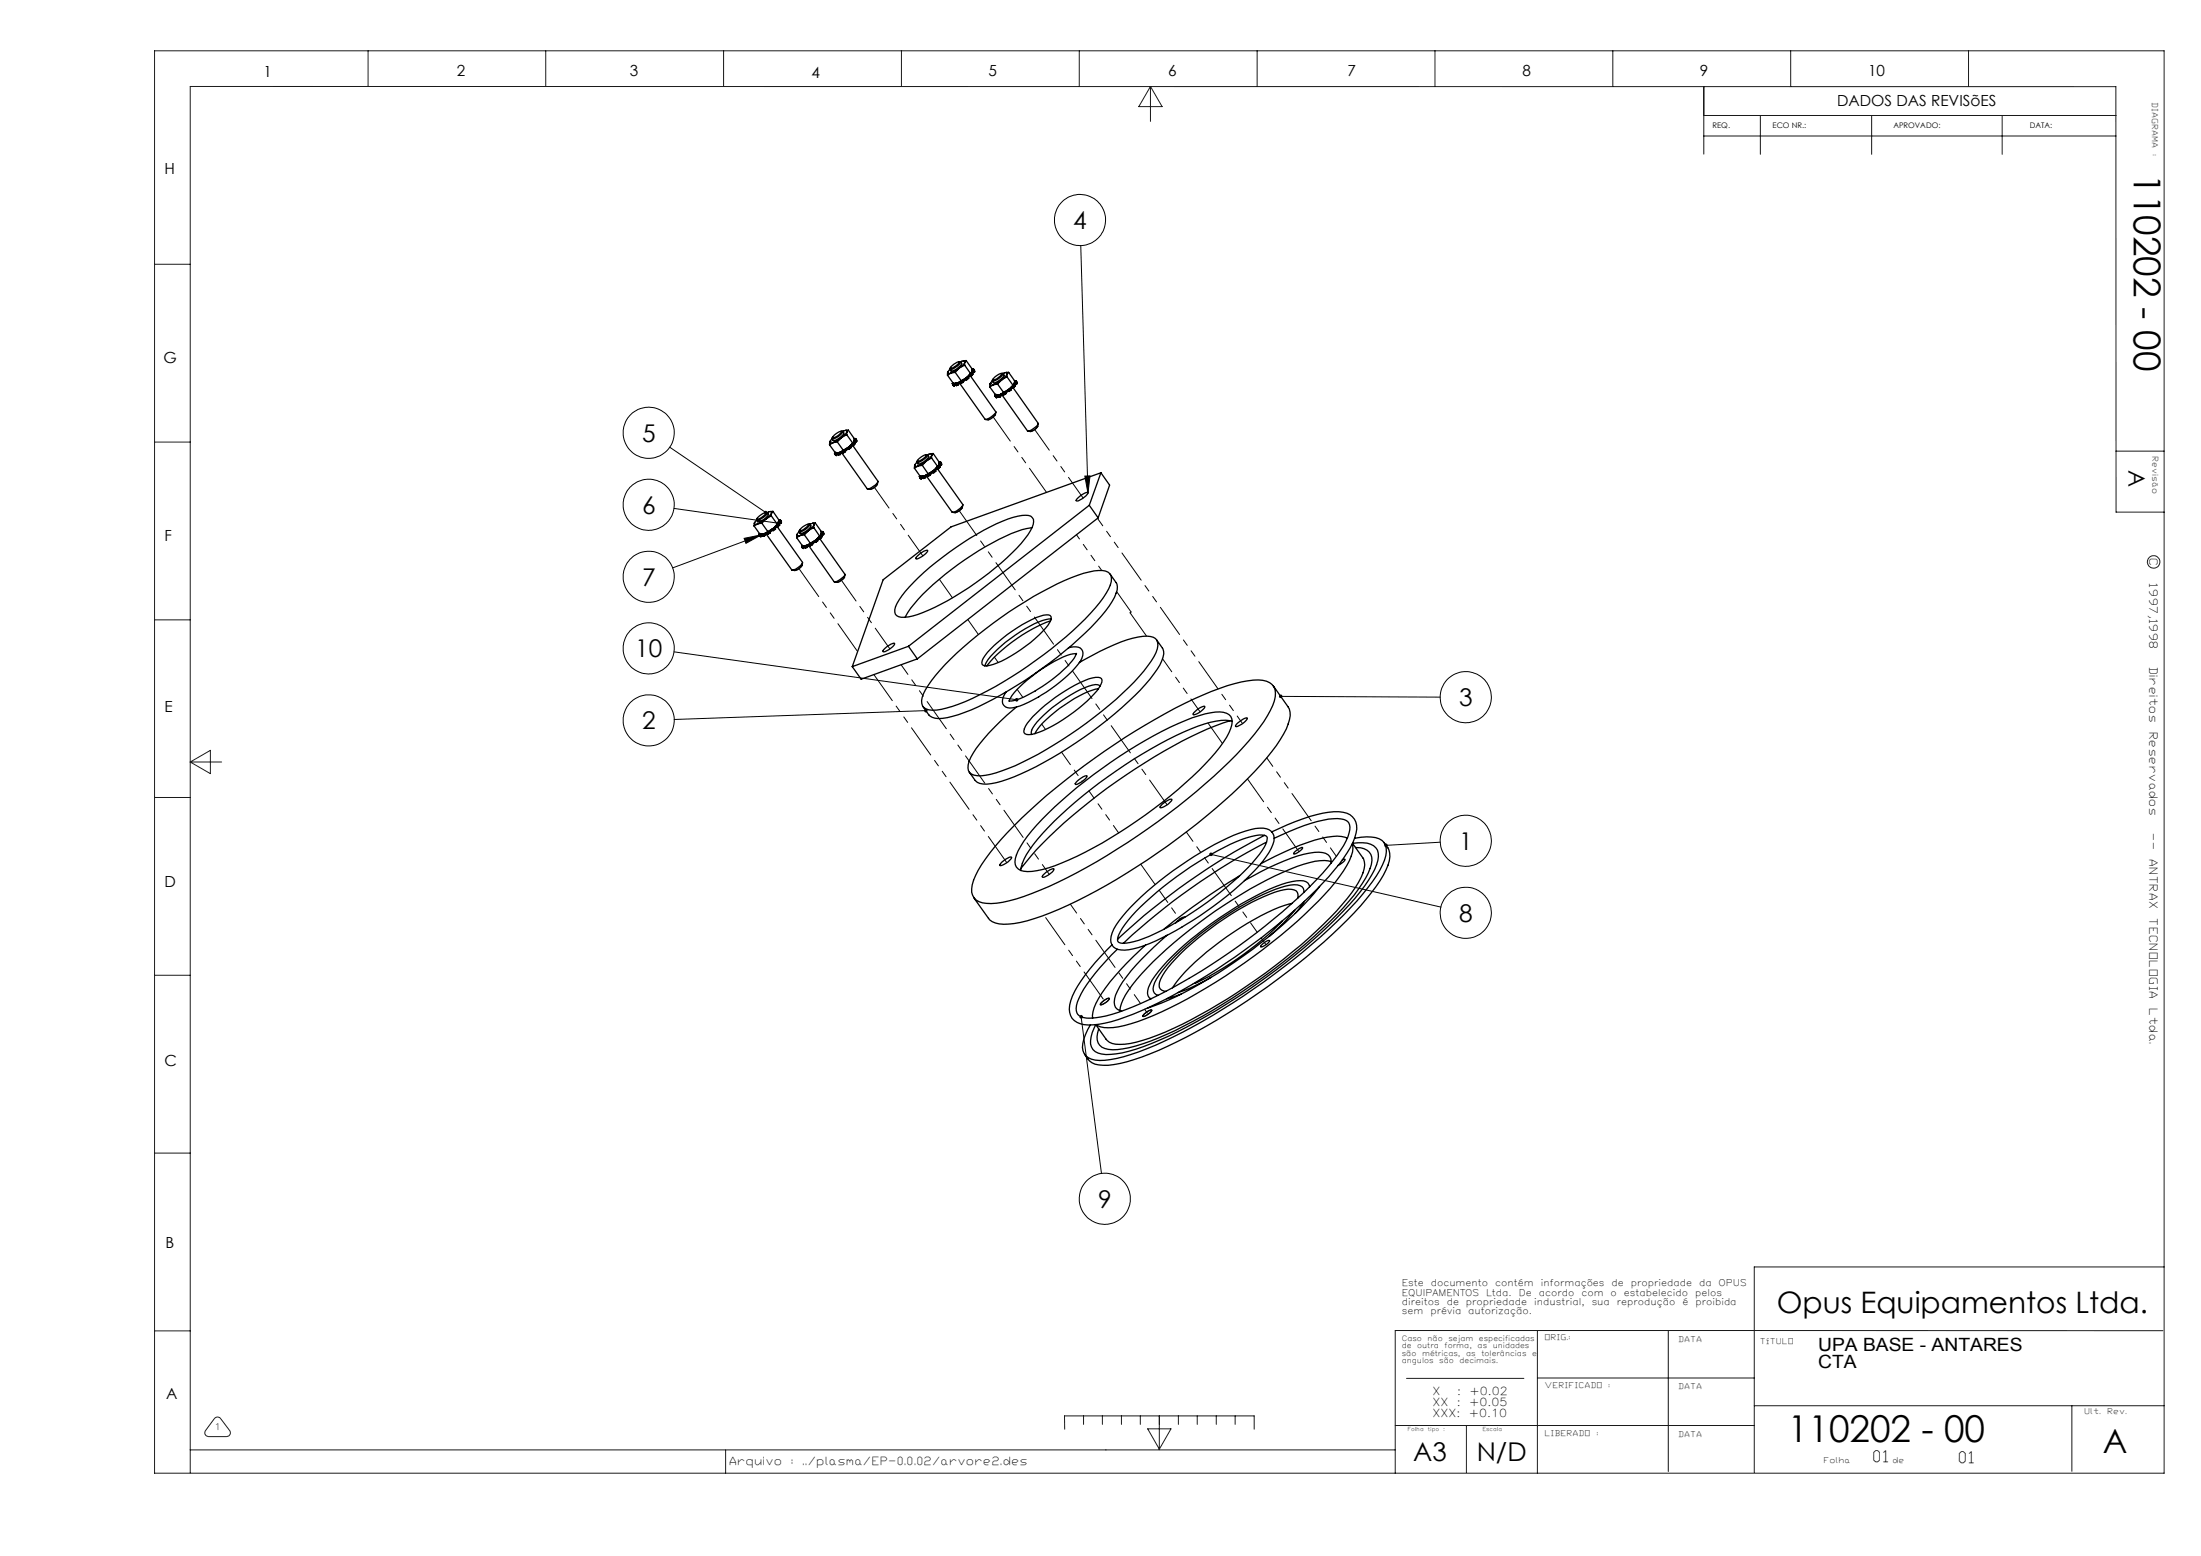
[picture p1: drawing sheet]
<svg xmlns="http://www.w3.org/2000/svg" width="420mm" height="297mm" viewBox="0 0 420 297" stroke-linecap="round" stroke-linejoin="round" font-family="sans-serif">
<g fill="none" stroke="#000" stroke-width=".19">
<path d="M206.2 46.9l1.4 47.3M127.8 85.4l18.3 12.4M128.6 97l19.9 2.9M207 90.9l1-.1-.4 3.4zM142 102.8l3.3-.7-3 1.6zM145.3 102.1l-17 6.3M128.6 124.4l65.4 9.2M176.7 135.6l-48 1.7M244.4 132.9l30.4 .2M231.1 163.1l43.9 10M274.8 160.8l-10.3 .6M206.3 194.1l3.9 29.9"/>
<circle cx="206.1" cy="42" r="4.9"/>
<circle cx="123.8" cy="82.6" r="4.9"/>
<circle cx="123.8" cy="96.3" r="4.9"/>
<circle cx="123.8" cy="110.1" r="4.9"/>
<circle cx="123.8" cy="123.7" r="4.9"/>
<circle cx="123.8" cy="137.5" r="4.9"/>
<circle cx="279.7" cy="133.1" r="4.9"/>
<circle cx="279.7" cy="174.2" r="4.9"/>
<circle cx="279.7" cy="160.5" r="4.9"/>
<circle cx="210.8" cy="228.8" r="4.9"/>
</g>
<g fill="none" stroke="#191924" stroke-width=".19">
<path d="M29.5 9.7h383.5v271.5h-383.5zM70.2 9.7v6.8M104.1 9.7v6.8M138.1 9.7v6.8M172 9.7v6.8M206 9.7v6.8M219.5 16.5v6.7M219.5 16.5l2.3 3.9h-4.5zM239.9 9.7v6.8M273.8 9.7v6.8M307.8 9.7v6.8M325.1 16.5v12.9"/>
<path d="M341.7 9.7v6.8M375.6 9.7v6.8M325.1 22h78.7M325.1 26h78.7M335.9 22v7.5M357.2 22v7.5M382.1 22v7.5M29.5 50.4h6.8M29.5 84.4h6.8M403.8 86.1h9.2M413 97.8h-9.2v-81.3h-367.5v264.6M29.5 118.3h6.8"/>
<path d="M29.5 152.2h6.8M36.3 145.4h6M36.3 145.4l3.8-2.2v4.5zM29.5 186.2h6.8M29.5 220.1h6.8M29.5 254h6.8M293.4 254v27.2M318.3 254v26.9M412.7 254h-146.5v27.2M413 241.8h-78.2v39.3M36.3 276.8h229.9M40.9 270.8a.74 .74 0 0 1 1.2 0l1.7 2.2a.72 .72 0 0 1 .1 .8 .72 .72 0 0 1-.6 .4h-3.5a.73 .73 0 0 1-.6-1.2z"/>
<path d="M138.5 276.8v4.4M203.2 272.8l-.1-2.5h36.2v2.5M206.8 270.3v1.6M210.4 270.3v1.6M214 270.3v1.6M217.6 270.3v1.6M219 272.7h4.4l-2.2 3.9zM221.2 270.3v6.4M224.9 270.3v1.6M228.5 270.3v1.6M232.1 270.3v1.6M235.7 270.3v1.6"/>
<path d="M266.2 272.1h68.6M268.4 263.1h22.4M279.8 272.1v9M293.4 263h41.4M334.8 268.3h78.2M395.4 268.3v12.5"/>
<circle cx="411" cy="107.2" r="1.19"/>
</g>
<path d="M207 90.9l1-.1-.4 3.4zM244.2 132.7l-.1 .2h.3h-.3a.33 .33 0 0 0 .4 .3 .33 .33 0 0 0 .2-.4 .33 .33 0 0 0-.5-.1zM264.3 161.1l-.2 .3h.4h-.4a.34 .34 0 0 0 .4 .3 .34 .34 0 0 0 .3-.5 .34 .34 0 0 0-.5-.1zM230.8 162.8v.2l.3 .1-.3-.1a.35 .35 0 0 0 .3 .4 .35 .35 0 0 0 .3-.5 .35 .35 0 0 0-.6-.1zM206.1 193.8a.34 .34 0 0 0 .1 .6 .34 .34 0 0 0 .5-.3 .34 .34 0 0 0-.4-.4v.4v-.4zM176.5 135.4a.34 .34 0 0 0 0 .6 .34 .34 0 0 0 .5-.4h-.3h.3a.35 .35 0 0 0-.2-.3 .35 .35 0 0 0-.3 .1zM193.8 133.3a.34 .34 0 0 0 0 .5 .34 .34 0 0 0 .5-.2h-.3h.3a.36 .36 0 0 0-.5-.3zM142 102.8l3.3-.7-3 1.6zM148.3 99.6a.33 .33 0 0 0 .1 .6 .33 .33 0 0 0 .4-.3h-.3h.3a.33 .33 0 0 0-.1-.3 .33 .33 0 0 0-.4 0zM145.9 97.6a.34 .34 0 0 0 0 .5 .34 .34 0 0 0 .5-.1l-.3-.2 .3 .2a.34 .34 0 0 0-.1-.4 .34 .34 0 0 0-.4 0z" fill="#000"/>
<g fill="none" stroke="#000" stroke-width=".25">
<path d="M180.8 71.6l1.1 1.6 .8-.1M180.8 71l.1 .3 .5-.1M180.8 71v.6M180.9 71h-.1M181.4 71.2l-.6 .4M181.5 70l1.1-.9h.4l-.1 .3-.8 .7-.7 .2zM181.7 73.2l.2 .2M181.8 73.4l.2 .1M181.8 73.1l-.1 .1M181.8 73.4l.3 .3M181.8 73.1h.1M181.9 73.2h-.2"/>
<path d="M182 73.5l.1 .2M182.1 73.2l-.3 .2M182.3 71.1l-.9 .1M182.3 71.1l1.1 1.6M182.4 73.4l.1 .2 .3-.1M182.4 73.4l-.3 .3M182.4 73.2h.1M182.6 73.1l-.2 .3M182.7 73.3l-.3 .1M182.7 73.3l.1 .2M182.7 73.1l-.3 .1-.4 .3M182.9 69.1l.3-.1a2.18 2.18 0 0 1-1.9 1.5l.1-.4"/>
<path d="M182.9 73l-.2 .3M183 73l.1 .2M183.1 70.2l-1.7 1M183.1 70.2l-.8 .9M183.1 73.2l-.3 .3M183.3 73.1l-.2 .1M183.3 72.8v.2M183.4 72.7l-.7 .4M183.7 72.7l-.4 .3M183.7 72.7l.1 .3M183.7 72.6v.1M183.8 72.6l.1 .1"/>
<path d="M183.8 73l-.4 .2-.1-.2M183.9 72.7l-.1 .3M184.1 69.7l-1 .5M184.1 69.7l1.1 1.6M184.1 69.1v-.1a.5 .5 0 0 0-.8 .1l.2 .3a2.87 2.87 0 0 1-2 1.4l-.2-.3-.5 .5M184.1 69.1l-.2 .4-.8 .7M184.1 69.1v.6M184.2 72.2l.1 .1M184.2 72.3l.1 .2M184.3 72.5l-.4 .2M184.3 72.5h.2M184.3 72.3l.2 .2"/>
<path d="M184.4 68.8l-.3 .3M184.4 68.8l1.1 1.6-.1 .6M184.4 68.8l-.6 .1M184.4 72.1l-1.7 1M184.4 72.1l-1 .6M184.5 72h.2M184.7 72l-.4 .3M184.7 72l.2 .2-.4 .3M184.9 71.7l.1 .2M185 71.9l-.2 .2M185.2 71.3l-.8 .8M185.2 71.8l4.8 6.8a2.63 2.63 0 0 1-2 1.4l-4.9-6.8"/>
<path d="M185.3 71.5l-.3 .1M185.3 71.5l.1 .2M185.3 71.2l.1 .1M185.4 71.1h.1M185.4 71l-.2 .3M185.4 71l-1 1.1M185.4 71.7l-.4 .2M185.5 71.2l-.2 .3M185.5 71.2l.2 .2-.3 .3M185.5 71.2l-.3 .2M185.8 70.5l-.1-.1-.2 .2M185.8 70.5l-.3 .2"/>
<path d="M185.8 70.8l-.4 .3M185.8 70.8l.1 .2M185.8 70.5l.1 .2M185.9 70.7l-.1 .1M185.9 70.7l.1 .2-.1 .1M185.9 70.7l-.5 .2M185.9 71l-.3 .3M188.9 73.9l1.1 1.5 .9-.1M188.9 73.3l.2 .3 .4-.2M188.9 73.3v.6M189 73.2h.1M189 73.2l-.1 .1"/>
<path d="M189.5 73.4l-.6 .5M189.8 72l.9-.6 .4-.1a2.4 2.4 0 0 1-1.6 1.2zM189.8 75.5l.1 .1M189.9 75.7h.1M189.9 75.3l-.1 .2M189.9 75.3h.1M189.9 75.7l.3 .2M190 75.4l-.2 .1M190 78.7a1.8 1.8 0 0 1-1.9 1.4M190 75.7l.2 .2M190.2 75.4l-.3 .3M190.4 73.3l-.9 .1"/>
<path d="M190.4 73.3l1.1 1.6M190.4 75.6l.2 .2 .3-.1M190.4 75.4l-.4 .3M190.5 75.7l-.3 .2M190.5 75.4h-.1M190.5 75.4l.1 .1M190.7 75.5l-.3 .1M190.7 75.3l-.3 .3M190.7 75.5l.2 .2M190.9 75.3l-.4 .1M191 71.3h.4a2.78 2.78 0 0 1-2 1.4l.1-.3M191 75.2l-.3 .3"/>
<path d="M191.1 75.2l.1 .2M191.2 72.5l-1.7 .9M191.2 72.5l-.8 .8M191.2 75.4l-.3 .3M191.4 75.3l-.2 .1M191.4 75v.2M191.5 74.9l-.6 .4M191.8 75l-.4 .2M191.8 75l.1 .2M191.8 74.8v.2M191.9 74.8l.1 .2M191.9 75.2l-.4 .2-.1-.2"/>
<path d="M192 75l-.1 .2M192.2 71.9l-1 .6M192.2 71.9l1.1 1.6M192.2 71.4v-.1a.53 .53 0 0 0-.8 0l.2 .3a2.78 2.78 0 0 1-2.1 1.5l-.2-.4-.4 .6M192.2 71.4l-1 1.1M192.2 71.4v.5M192.4 74.7l-.4 .3M192.4 74.7h.2M192.4 74.5h-.1l.1 .2M192.4 74.5l.2 .2M192.5 74.3l-1.6 1M192.5 71.1l-.3 .3"/>
<path d="M192.5 71.1l1.1 1.5-.1 .6M192.5 71.1h-.6M192.5 74.3l-1 .6M192.7 74.2h.1M192.8 74.2l-.4 .3M192.8 74.2l.2 .2-.4 .3M193 73.9l.1 .2M193.1 74.1l-.2 .2M193.3 73.5l-.8 .8M193.3 74l4.8 6.8a2.75 2.75 0 0 1-2 1.5l-4.9-6.9M193.4 73.7l-.4 .2M193.4 73.7l.1 .2"/>
<path d="M193.4 73.4l.1 .1M193.5 73.3h.1M193.5 73.9l-.4 .2M193.5 73.2l-.2 .3M193.5 73.2l-1 1.1M193.6 73.5l-.2 .2M193.6 73.5l.2 .2-.3 .2M193.6 73.5l-.3 .1M193.9 72.7l-.3 .1M193.9 72.7l-.3 .3M193.9 73.1l-.4 .2M193.9 73.1l.1 .2"/>
<path d="M193.9 72.7l.1 .2M194 72.9l-.1 .2M194 72.9l.1 .2-.1 .2M194 72.9l-.5 .3M194 73.3l-.4 .2M144 99.8v.3l.6-.1M144 99.8l-.1 .6M144 99.7v.1M144.4 99.3l-.4 .5M144.6 98.8l.9-.7 .7-.2a2.31 2.31 0 0 1-1.7 1.2zM145.4 99.9l-.8 .1M145.4 99.9l1.1 1.6"/>
<path d="M146 97.9h.4a3.1 3.1 0 0 1-2 1.4l.1-.4M146.2 99l-1.6 1M146.2 99l-.8 .9M147.2 98.5l-1 .5M147.2 98.5l1.1 1.5M147.2 97.9v-.1a.44 .44 0 0 0-.7 0l.1 .3a2.56 2.56 0 0 1-2 1.5l-.2-.3M147.2 97.9l-.3 .5-.7 .6M147.2 97.9v.6M147.5 97.6l-.3 .3M147.5 97.6l1.1 1.7v.5M147.5 97.6h-.5M148.4 99.9l.2 .1"/>
<path d="M148.5 99.8v.1M148.6 99.8l-.3 .2M148.6 99.8l-.5 .6-.6 .5M148.9 99.2l-.3 .1M148.9 99.2l-.3 .3M148.9 99.6l-.4 .3M148.9 99.6l.1 .2M148.9 99.2l.1 .2M149 99.4l-.1 .2M149 99.4l.1 .2-.1 .2M149 99.4l-.5 .3M149 99.8l-.3 .2"/>
<path d="M149 99.4v.1M155.6 99.8l-.3 .4M155.6 99.8l1.1 1.6v.6M155.6 99.8l-.6 .1M158.3 84.9l1.1 1.6 .9-.1M158.4 84.3l.1 .3 .5-.1M158.4 84.3l-.1 .6M158.4 84.2h.1M158.4 84.3h.1M159 84.5l-.7 .4M159.2 83l1-.6h.3a2.16 2.16 0 0 1-1.6 1.2zM159.2 86.5l.1 .2"/>
<path d="M159.3 86.7h.2M159.3 86.3l-.1 .2M159.3 86.3h.1M159.3 86.7l.3 .3M159.4 86.4l-.2 .1M159.5 86.7l.1 .3M159.6 86.4l-.3 .3M159.8 84.3l-.8 .2M159.8 84.3l1.1 1.6M159.8 86.7l.2 .2 .3-.1M159.9 86.7l-.3 .3M159.9 86.4l-.4 .3"/>
<path d="M159.9 86.4l.1 .1M160.2 86.6l-.4 .1M160.2 86.4l-.4 .3M160.2 86.6l.1 .2M160.3 86.4h-.4M160.4 82.3l.4 .1a2.86 2.86 0 0 1-2 1.4l.1-.4M160.4 86.3l-.2 .3M160.5 86.3l.1 .1M160.6 83.5l-1.6 1M160.6 83.5l-.8 .8M160.6 86.4l-.3 .4M160.8 86.3l-.2 .1"/>
<path d="M160.8 86.1v.2M160.9 85.9l-.6 .5M161.2 86l-.4 .3M161.2 86l.1 .2M161.3 85.8l-.1 .2M161.3 85.8l.1 .2M161.3 86.2l-.4 .3-.1-.2M161.4 86l-.1 .2M161.6 83l-1 .5M161.6 83l1.1 1.6M161.6 82.4v-.1a.53 .53 0 0 0-.8 0l.2 .4a2.78 2.78 0 0 1-2 1.4l-.3-.3-.3 .5M161.6 82.4l-1 1.1"/>
<path d="M161.6 82.4v.6M161.8 85.7l-.4 .3M161.8 85.7l.2 .1M161.9 85.6l-.2-.1 .1 .2M161.9 85.6l.1 .2M161.9 85.4l-1.6 1M161.9 82.1l-.3 .3M161.9 82.1l1.1 1.6-.1 .6M161.9 82.1l-.5 .1M161.9 85.4l-1 .5M162.1 85.2l.1 .1M162.2 85.3l-.3 .3"/>
<path d="M162.2 85.3l.2 .2-.4 .3M162.4 84.9l.1 .2M162.5 85.1l-.2 .3M162.7 84.6l-.8 .8M162.7 85.1l4.8 6.8a2.54 2.54 0 0 1-2 1.4l-4.9-6.9M162.8 84.8l-.3 .1M162.8 84.8l.1 .2M162.8 84.4l.1 .2M162.9 84.3h.1M162.9 85l-.4 .1M162.9 84.3l-.2 .3M162.9 84.3l-1 1.1"/>
<path d="M163.1 84.5l-.3 .3M163.1 84.5l.1 .2-.3 .3M163.1 84.5l-.4 .1M163.3 83.7l-.3 .1M163.3 83.7l-.3 .3M163.3 84.1l-.4 .2M163.3 84.1l.1 .2M163.3 83.7l.1 .3M163.4 83.9l-.1 .2M163.4 83.9l.1 .2-.1 .2M163.4 83.9l-.5 .3M163.4 84.3l-.3 .3"/>
<path d="M167.5 91.9a1.67 1.67 0 0 1-1.9 1.4M174.5 89.4l1.1 1.5 .9-.1M174.6 88.8v.2h.6M174.6 88.8l-.1 .6M174.6 88.7v.1M174.9 88.2l-.3 .6M175.2 89l-.7 .4M175.2 87.7l.8-.6 .7-.3a2.31 2.31 0 0 1-1.6 1.2zM175.4 91l.1 .2M175.5 91.2h.1M175.5 90.8l-.1 .2M175.5 90.8h.1"/>
<path d="M175.5 91.2l.3 .2M175.6 90.9l-.2 .1M175.6 91.2l.2 .2M175.9 90.9l-.4 .3M176 88.8l-.8 .2M176 88.8l1.1 1.6M176 91.2l.2 .1 .3-.1M176.1 91.2l-.3 .2M176.1 90.9l-.5 .3M176.1 90.9l.1 .1M176.4 91l-.4 .2M176.4 90.8l-.4 .4"/>
<path d="M176.4 91l.1 .2M176.5 90.8l-.4 .1M176.6 86.8l.4 .1a3.1 3.1 0 0 1-2 1.4l.1-.4M176.6 90.8l-.2 .2M176.7 90.7l.1 .2M176.8 88l-1.6 1M176.8 88l-.8 .8M176.8 90.9l-.3 .3M177 86.8l.2 .3a2.56 2.56 0 0 1-2 1.4l-.3-.2M177 86.8h.1a.44 .44 0 0 1 .7 0v.1M177 90.8l-.2 .1M177 90.6v.1"/>
<path d="M177.1 90.4l-.6 .4M177.4 90.5l-.4 .2M177.4 90.5v-.2l.2 .2M177.4 90.5l.1 .2M177.5 90.7l-.4 .2-.1-.2M177.6 90.5l-.1 .2M177.8 87.4l-1 .6M177.8 87.4l1.1 1.6M177.8 86.9l-.5 .6-.5 .5M177.8 86.9v.5M177.9 90h.1M177.9 90l.1 .2"/>
<path d="M178 90.2l-.4 .3M178 90.2h.2M178 90l.2 .2M178.1 89.8l-1.6 1M178.1 86.6l-.3 .3M178.1 86.6l1.1 1.6-.1 .5M178.1 86.6h-.5M178.1 89.8l-1 .6M178.3 89.7h.1M178.4 89.7l-.4 .3M178.4 89.7l.2 .3-.4 .2M178.6 89.4l.2 .2"/>
<path d="M178.8 89.6l-.3 .2M178.9 89l-.8 .8M178.9 89.5l4.8 6.8a2.65 2.65 0 0 1-2 1.5l-4.9-6.9M179 89.2l-.4 .2M179 89.2l.1 .3M179 88.9l.1 .1M179.1 89.5l-.3 .1M179.1 88.7l-.2 .3M179.1 88.7l-.5 .7-.5 .4M179.2 89l-.2 .2M179.2 89l.2 .2-.3 .3M179.2 89l-.3 .1"/>
<path d="M179.5 88.2l-.3 .1M179.5 88.6l-.4 .2M179.5 88.2l-.3 .2M179.5 88.6l.1 .2M179.5 88.2l.1 .2M179.6 88.4l-.1 .2M179.6 88.4l.1 .2-.1 .2M179.6 88.4l-.5 .3M179.6 88.8l-.4 .2M183.7 96.4a1.68 1.68 0 0 1-1.9 1.4M198.1 80.9a1.67 1.67 0 0 1-2 1.4M205.5 95.2l1.4-1 .7-.2a3 3 0 0 1-2.2 1.6z"/>
<path d="M207.9 96.4l-34.5 27M207.9 96.4l1.6 2.4M209.5 98.8l-34.5 27M210.1 90.2l-28.6 10.4-13 10.1-5.9 16.5M210.1 90.2l-2.2 6.2M210.1 90.2l1.6 2.4-2.2 6.2M143.9 100.4l1.1 1.6 .9-.2M144.6 100l-.7 .4M144.9 102l.1 .2M144.9 102.2l.2 .1M144.9 101.8v.2M144.9 101.8h.1"/>
<path d="M144.9 102.2l.3 .2M145 101.9l-.1 .1M145.1 102.3l.1 .1M145.2 101.9l-.3 .3M145.5 102.2l.1 .2 .3-.1M145.5 102.2l-.3 .2M145.6 101.9l-.5 .4M145.6 101.9v.1M145.8 102.1l-.3 .1M145.8 101.9l-.3 .3M145.8 102.1l.1 .2M145.9 101.8l-.3 .1"/>
<path d="M146 101.8l-.2 .3M146.1 101.8l.1 .1M146.2 101.9l-.3 .4M146.4 101.8l-.2 .1M146.4 101.6v.2M146.5 101.5l-.6 .3M146.8 101.5l-.4 .3M146.8 101.5l.1 .2M146.9 101.3l-.1 .2M146.9 101.3l.1 .2M146.9 101.7l-.4 .3-.1-.2M147 101.5l-.1 .2"/>
<path d="M147.3 101l.2 .1M147.3 101.1l.1 .1M147.4 101.2l-.4 .3M147.4 101.2l.2 .1M147.5 101.1l.1 .2M147.5 100.9l-1.6 .9M147.5 100.9l-1 .6M147.7 100.7l.1 .1M147.8 100.8l-.3 .3M147.8 100.8l.2 .2-.4 .3M148 100.4l.2 .2M148.2 100.6l-.3 .3"/>
<path d="M148.3 100l-.8 .9M148.3 100.6l4.8 6.7a2.65 2.65 0 0 1-2 1.5l-4.9-6.9M148.4 100.3l-.3 .1M148.4 100.3l.1 .2M148.5 100.5l-.3 .1M148.7 100l-.3 .3M148.7 100l.1 .2-.3 .3M148.7 100l-.4 .1M152 102.6l1.1 1.6 .9-.1M152 102.1l.2 .2 .4-.1M152 102.1v.5M152.1 102h.1"/>
<path d="M152.1 102l-.1 .1M152.6 102.2l-.6 .4M152.7 101l.9-.7 .6-.2a2.4 2.4 0 0 1-1.6 1.2zM153 104.2l.1 .2M153 104.5h.2M153 104.5l.3 .2M153 104.1v.1M153.1 104.2h-.1M153.1 107.5a1.68 1.68 0 0 1-1.9 1.3M153.2 104.5l.1 .2M153.4 104.2l-.4 .3M153.5 102.1l-.9 .1"/>
<path d="M153.5 102.1l1.1 1.6M153.6 104.4l.1 .2 .3-.1M153.6 104.5l-.3 .2M153.6 104.2h.1M153.8 104.1l-.2 .3M153.9 104.3l-.3 .1M153.9 104.3l.1 .2M154 104.1l-.4 .1-.4 .3M154.1 100.1h.4a2.78 2.78 0 0 1-2 1.4l.1-.4M154.1 104l-.2 .3M154.2 104l.1 .2M154.3 101.3l-1.7 .9"/>
<path d="M154.3 104.2l-.3 .3M154.3 101.3l-.8 .8M154.5 104.1l-.2 .1M154.6 103.8l-.1 .2M154.6 103.7l-.6 .4M154.9 103.8l-.4 .2M154.9 103.8l.1 .2M154.9 103.6v.2M155 103.6l.1 .1M155 104l-.4 .2-.1-.2M155.1 103.7l-.1 .3M155.3 100.7l-1 .6"/>
<path d="M155.3 100.7l1.1 1.6M155.3 100.2l.1-.2-.2-.1-.5 .1-.2 .1 .2 .3a2.65 2.65 0 0 1-2 1.4l-.2-.3-.5 .6M155.3 100.2l-1 1.1M155.3 100.2v.5M155.4 103.3h.1M155.4 103.3l.1 .2M155.5 103.5l-.4 .2M155.5 103.3l.2 .2M155.5 103.5h.2M155.6 103.1l-1.6 1M155.6 103.1l-1 .6M155.8 103h.1"/>
<path d="M155.9 103l-.4 .3M155.9 103l.2 .2-.4 .3M156.1 102.7l.1 .2M156.2 102.9l-.2 .2M156.4 102.3l-.8 .8M156.4 102.8l4.8 6.8a2.78 2.78 0 0 1-2 1.5l-4.9-6.9M156.5 102.5l-.3 .2M156.5 102.5l.1 .2M156.6 102.2v.1M156.6 102.1h.1M156.6 102.7l-.4 .2M156.7 102l-.3 .3"/>
<path d="M156.7 102l-.4 .5-.7 .6M156.7 102.2l-.2 .3M156.7 102.2l.2 .2-.3 .3M156.7 102.2l-.3 .2M157 101.5l-.3 .1M157 101.5l-.3 .2M157 101.8l-.4 .3M157 101.8l.2 .3M157 101.5l.1 .2M157.1 101.7l-.1 .1M157.1 101.7l.1 .2v.2M157.1 101.7l-.5 .2"/>
<path d="M157.2 102.1l-.4 .2M161.3 109.7a1.8 1.8 0 0 1-2 1.4M174.4 111.1a58 58 0 0 1 18-12l1-.4a5.8 5.8 0 0 1 3.3-.2 1.22 1.22 0 0 1 .5 1.6 18 18 0 0 1-5 6.4 56.7 56.7 0 0 1-17.1 10.8 5 5 0 0 1-4 .2 1.47 1.47 0 0 1-.2-1.7l1.2-2.1zM174.9 106.3l1.3-1.1 .8-.1a3 3 0 0 1-2.2 1.5zM196.9 100.7a24.1 24.1 0 0 0-8.8 3.6 53 53 0 0 0-14.3 11.8l-1.1 1.7M200.4 118.5a29.6 29.6 0 0 0-12.1 8.6M200.6 118.1a12.7 12.7 0 0 0-5.9 2.5 22.8 22.8 0 0 0-6.5 5.8l-.3 .7M211.8 109.6l1.2 1.6a2.16 2.16 0 0 1 0 2 23 23 0 0 1-5.9 7.6 77.4 77.4 0 0 1-23.1 15.2l-1.1 .4a10.6 10.6 0 0 1-4.5 .7l-1-.4-1.3-1.8M168.6 124l1.4-1 .7-.2a2.85 2.85 0 0 1-2.2 1.6zM173.4 123.4l-10.8 3.8M173.4 123.4l1.6 2.4M175 125.8l-10.7 3.8-1.7-2.4"/>
<path d="M181.4 125.8a78.8 78.8 0 0 1 23-15.5l2.4-.9a8.9 8.9 0 0 1 4.2-.4 1.74 1.74 0 0 1 .9 2.7 23.9 23.9 0 0 1-5.9 7.5 77.8 77.8 0 0 1-23 15.2l-1.2 .4a10.6 10.6 0 0 1-4.5 .7 1.64 1.64 0 0 1-1.3-2.4 21 21 0 0 1 5.4-7.3zM189.7 123.2a27 27 0 0 1 9.4-5.8 1.25 1.25 0 0 1 1.5 .3 3.8 3.8 0 0 1-1.7 2.9 25.7 25.7 0 0 1-10 6.4 .97 .97 0 0 1-1.5-.5 6.7 6.7 0 0 1 2.3-3.3zM192.5 133.8a10.9 10.9 0 0 0 5.4-2.2 22.9 22.9 0 0 0 7.3-6.3l.2-.6v.1h-.1a10.1 10.1 0 0 0-4.9 1.9 24.7 24.7 0 0 0-7.5 6.5l-.3 .6M197.1 136.8a30.4 30.4 0 0 1 11.4-7.4 1.82 1.82 0 0 1 1.7 .1 1.59 1.59 0 0 1-.4 1.7 28.8 28.8 0 0 1-12.3 8.8 1.95 1.95 0 0 1-2.1-.2 2.91 2.91 0 0 1 1.1-2.4zM203.9 123.7l.3-.1a1.84 1.84 0 0 1 2.4 .7 2.65 2.65 0 0 1-.9 2.5 28 28 0 0 1-11.8 8.2 1.9 1.9 0 0 1-2.6-.7 2.55 2.55 0 0 1 .7-2.3M206 126.5a41.7 41.7 0 0 1 11.2-4.9 4.5 4.5 0 0 1 3.3 .3 2.22 2.22 0 0 1 .1 2.7 27.6 27.6 0 0 1-6.4 7.7 79.4 79.4 0 0 1-21.8 14.4l-1.2 .4a9.8 9.8 0 0 1-5.4 .9 1.47 1.47 0 0 1-1.1-2 12.5 12.5 0 0 1 3.1-5l3.1-3.3 3.1-2.8M209.6 131.5a20.9 20.9 0 0 0-8.3 4.4l-2.3 2.1-1 1.2-.5 .8M209.9 130.9a1.4 1.4 0 0 0-1.4-.1 25 25 0 0 0-11.4 8.2 1.12 1.12 0 0 0-.2 1.2M220.7 122.1l1.1 1.6a2.35 2.35 0 0 1-.1 2.4 26.5 26.5 0 0 1-6.4 7.8 77.3 77.3 0 0 1-23 14.8 9.8 9.8 0 0 1-5.3 .8l-.9-.5-1.1-1.6M227.8 136.1l1-.9 1.1-.4a2.85 2.85 0 0 1-2.2 1.6zM234.7 137.6a73.3 73.3 0 0 0-18.1 9.2 102.4 102.4 0 0 0-19.9 16.7l-1.9 2.3M235.1 137.7a9.1 9.1 0 0 0-5.2 .5 75.8 75.8 0 0 0-20.2 11.3 64.8 64.8 0 0 0-13.2 12.7 7.5 7.5 0 0 0-1.7 4"/>
<path d="M235.9 138.3l1.4-1.1 .7-.1a2.84 2.84 0 0 1-2.2 1.5zM243 130.9l2.8 4a3.3 3.3 0 0 1 0 3.3 28.6 28.6 0 0 1-6.4 9.1 127.8 127.8 0 0 1-37.3 26.3 27.4 27.4 0 0 1-10.6 2.8 3.6 3.6 0 0 1-2.9-1.1l-2.8-4M194.9 156.2a133.3 133.3 0 0 1 32.9-22.8 33 33 0 0 1 12.3-3.6 2.8 2.8 0 0 1 3.3 2.5 10.4 10.4 0 0 1-2.2 5.5 70.2 70.2 0 0 1-12.9 13.3 128 128 0 0 1-29.9 18.8 24.4 24.4 0 0 1-10.1 2.5 2.65 2.65 0 0 1-2.8-3.5 23 23 0 0 1 5.5-8.7zM198.9 156.3a91.1 91.1 0 0 1 27.3-18.8l2.5-.9a8.5 8.5 0 0 1 5.3-.5 1.7 1.7 0 0 1 1.1 2.3 18.8 18.8 0 0 1-5.2 7.5 91.1 91.1 0 0 1-27.3 18.8 15.8 15.8 0 0 1-7.2 1.6 1.8 1.8 0 0 1-1.7-2.4 18.8 18.8 0 0 1 5.2-7.6zM205.6 149.1l1.1-.8 .7-.2a3 3 0 0 1-2.2 1.6zM221.8 153.5l.7-.5a1.24 1.24 0 0 1 1.1-.4 2.84 2.84 0 0 1-2.2 1.6zM241.3 159.5a124.2 124.2 0 0 0-28 19.8M242.7 158.8a36.6 36.6 0 0 1 11.9-3.9 3.8 3.8 0 0 1 4.1 2 6.5 6.5 0 0 1-1 4.9 50 50 0 0 1-10.5 11.8 119.2 119.2 0 0 1-29.5 19.4 25.6 25.6 0 0 1-10 2.6 3.3 3.3 0 0 1-3.6-2.4 7.7 7.7 0 0 1 1.6-5l1.4-2.1 1.9-2.4 3.2-3.4M257.1 160a7.5 7.5 0 0 0-5 .1 51.7 51.7 0 0 0-11.5 4.8M191.2 164.6l.7-.6a1.24 1.24 0 0 1 1.1-.4 2.84 2.84 0 0 1-2.2 1.6zM199 167.1l1.4-1.1 .7-.2a2.85 2.85 0 0 1-2.2 1.6zM215.8 173.1a68.5 68.5 0 0 1 19.6-13.7l2.2-.8a6.4 6.4 0 0 1 4.5-.2 2.06 2.06 0 0 1 .8 2.8 20.4 20.4 0 0 1-5.4 6.9 65 65 0 0 1-19.2 12.4l-1.1 .4a5.9 5.9 0 0 1-4.4 .1 2.18 2.18 0 0 1-.6-3 16.8 16.8 0 0 1 3.6-4.9z"/>
<path d="M217.7 173a64 64 0 0 1 19.3-12.8l3.3-.8a1.58 1.58 0 0 1 1.5 .3v.5a7.5 7.5 0 0 1-2.1 3.6 61.6 61.6 0 0 1-22.4 15.7l-1.7 .4a3 3 0 0 1-2.2-.1l-.1-.1a1.97 1.97 0 0 1 .5-1.9l1.5-2.1zM222.7 178.5a46.8 46.8 0 0 0-9 9.8 5.2 5.2 0 0 0-1 3.5 1.73 1.73 0 0 0 1.3 1.2M226.1 175a2.28 2.28 0 0 0-1.7 1.2M236.5 167.2a128 128 0 0 0-14.4 10.1M241.7 160.8a123.4 123.4 0 0 0-27.4 19.3M243.1 160a34.6 34.6 0 0 1 11.3-3.7 2.97 2.97 0 0 1 3 .8 3.9 3.9 0 0 1-.5 3.4 44.1 44.1 0 0 1-9.4 11.1 116.5 116.5 0 0 1-31.2 20.6 21.6 21.6 0 0 1-8.9 2.1 1.83 1.83 0 0 1-2-1.8 14.2 14.2 0 0 1 3.6-6.8l4.2-4.5M244.7 175.8a59 59 0 0 1-16.7 11.9M246.6 172.4a38.3 38.3 0 0 0-12.5 6.4 40.7 40.7 0 0 0-10.4 9.8M247 162.7l.9-.7 .7-.2a2.48 2.48 0 0 1-1.7 1.2zM247.1 173.7l-2 2.3-2.9 2.7M247.6 171.5a1.2 1.2 0 0 0-1.1-1.7 11.4 11.4 0 0 0-5.3 1.3 56.6 56.6 0 0 0-18.4 13.6l-.5 .8a4.4 4.4 0 0 0-1.1 3 1.35 1.35 0 0 0 1.3 .7M248.8 170.3a1.2 1.2 0 0 0-1.2-1.4 13.1 13.1 0 0 0-6.6 1.8 61 61 0 0 0-19.2 14.5 7.9 7.9 0 0 0-1.8 3.5 1.22 1.22 0 0 0 1 1.3"/>
<path d="M248.9 172l-1.7 2.3M249.9 169.3a1.43 1.43 0 0 0-1.8-1.2 20.2 20.2 0 0 0-8.4 2.9 65.7 65.7 0 0 0-18.6 14.4 7.5 7.5 0 0 0-2.1 4.2l.3 .8 .3 .3M251.8 169.2a68.3 68.3 0 0 1-14.3 13.1 73.5 73.5 0 0 1-18.4 10.1M254 164.8a1.72 1.72 0 0 0-1.6-2.1 17.5 17.5 0 0 0-8.7 2.2l-6.2 3.2M254 164.5a9.1 9.1 0 0 0-5.2 .5 77.5 77.5 0 0 0-21.7 12.4 54.8 54.8 0 0 0-12.3 12.5 6.9 6.9 0 0 0-1.1 3M256.2 164.1l.3-.1 .2 .1-.4 .4-1 .7M258.1 161.1a5.2 5.2 0 0 1-1.1 4.1 52.3 52.3 0 0 1-11 12 106.4 106.4 0 0 1-27.4 17.2l-2.8 1a11 11 0 0 1-5.8 .6l-.8-.4M258.5 160h.1a7 7 0 0 1 5.1 .4 3.2 3.2 0 0 1 .5 3.8 30.1 30.1 0 0 1-6.5 9.1 128.3 128.3 0 0 1-37.2 26.2 28.9 28.9 0 0 1-10.6 2.9 2.86 2.86 0 0 1-3.3-2.5 8.6 8.6 0 0 1 1.4-4.2M258.7 161.7a2.59 2.59 0 0 1 3 3.3 22.8 22.8 0 0 1-5.4 8.3 115.8 115.8 0 0 1-35.3 24.9 20.5 20.5 0 0 1-9.5 2.1 2.3 2.3 0 0 1-2.1-3.1l.3-.8M264.1 160.9a3.7 3.7 0 0 1 .8 4.2 30.7 30.7 0 0 1-6.5 9.1 129.1 129.1 0 0 1-37.3 26.3 27.8 27.8 0 0 1-10.6 2.8 3.5 3.5 0 0 1-3.5-2M209.1 195.6l2 2.8a2.7 2.7 0 0 0 2.6 1 27.6 27.6 0 0 0 10.2-3.1 107.3 107.3 0 0 0 32.2-23.6l1-1.2a13.7 13.7 0 0 0 3.3-6.4l-.2-1.1-2.1-3a6.3 6.3 0 0 1 4 .4 2.85 2.85 0 0 1 .6 3.7 28.8 28.8 0 0 1-6.5 8.9 121.9 121.9 0 0 1-34.9 24.5 26.3 26.3 0 0 1-10.3 2.8 2.96 2.96 0 0 1-2.7-1.5 5.5 5.5 0 0 1 .8-4.2zM210.1 191.5l.9-.7 .7-.2a2.29 2.29 0 0 1-1.7 1.2z"/>
<path d="M218.4 193.5l.7-.5 .7-.2a2.48 2.48 0 0 1-1.7 1.2zM218.6 180.4a43.3 43.3 0 0 0-9.5 11.1 5.3 5.3 0 0 0-.6 2.8M225.4 189.8l-2.8 .8M231.1 186.5l-3.8 2-2.5 1M240.7 180.4l.8-.7 .8-.2a2.29 2.29 0 0 1-1.7 1.3z"/>
</g>
<g fill="none" stroke="#000" stroke-width=".19" stroke-dasharray="6.3 1.3 1.3 1.3 1.3 1.3">
<path d="M166.1 93.4a2.34 2.34 0 0 0 1.4-1M182.3 97.9a2.35 2.35 0 0 0 1.4-1M196.7 82.3a2.34 2.34 0 0 0 1.3-.9M151.7 108.9a2.35 2.35 0 0 0 1.4-1M159.8 111.1a2.34 2.34 0 0 0 1.4-1M179.2 110.6l2.6 3.5M184.7 118.2l2 2.9M213.1 112.9l2.7 3.9M215.7 117l3.1 4.4M215.7 116.9v.1M215.8 116.8l-.1 .1M189.8 125.4l.7 1.1"/>
<path d="M194.1 131.6l1.1 1.5M198.8 138.2l.7 1M230.5 138l2.8 3.9M217.7 164.9l2.7 3.9M240.7 179l.9 1.3M255.8 164.6l.2 .2M210 191.7v.1a2.29 2.29 0 0 0 1.7-1.3l-.4 .1-.7 .4-.6 .7M218.1 193.9v.1a2.29 2.29 0 0 0 1.7-1.2l-.7 .2-1 .9M218.4 192.6l.5 .8"/>
</g>
<path d="M183 97.5l39.7 56.1" fill="none" stroke="#000" stroke-width=".19" stroke-dasharray="6.3 1.3 1.3 1.3 1.3 1.3" stroke-dashoffset=".6"/>
<path d="M226.4 158.8l13.5 19.1" fill="none" stroke="#000" stroke-width=".19" stroke-dasharray="6.3 1.3 1.3 1.3 1.3 1.3" stroke-dashoffset="4.2"/>
<path d="M166.9 93l9.2 13.1M197.4 82l9.3 13.1M160.6 110.8l9.2 13" fill="none" stroke="#000" stroke-width=".19" stroke-dasharray="6.3 1.3 1.3 1.3 1.3 1.3" stroke-dashoffset="1.5"/>
<path d="M209.4 98.9l27.7 39.2M207.8 151l5.7 8" fill="none" stroke="#000" stroke-width=".19" stroke-dasharray="6.3 1.3 1.3 1.3 1.3 1.3" stroke-dashoffset="4.6"/>
<path d="M241.7 144.7l13.3 18.8" fill="none" stroke="#000" stroke-width=".19" stroke-dasharray="6.3 1.3 1.3 1.3 1.3 1.3" stroke-dashoffset="4.4"/>
<path d="M221.9 125.8l7.1 10.1" fill="none" stroke="#000" stroke-width=".19" stroke-dasharray="6.3 1.3 1.3 1.3 1.3 1.3" stroke-dashoffset="3.3"/>
<path d="M238 148.7l9.9 13.9" fill="none" stroke="#000" stroke-width=".19" stroke-dasharray="6.3 1.3 1.3 1.3 1.3 1.3" stroke-dashoffset="1"/>
<path d="M189.5 79.6l10.2 14.4" fill="none" stroke="#000" stroke-width=".19" stroke-dasharray="6.3 1.3 1.3 1.3 1.3 1.3" stroke-dashoffset=".7"/>
<path d="M205.4 102.1l4.8 6.8" fill="none" stroke="#000" stroke-width=".19" stroke-dasharray="6.3 1.3 1.3 1.3 1.3 1.3" stroke-dashoffset="5.3"/>
<path d="M202.6 143.6l3.9 5.5" fill="none" stroke="#000" stroke-width=".19" stroke-dasharray="6.3 1.3 1.3 1.3 1.3 1.3" stroke-dashoffset="3.4"/>
<path d="M221.2 169.9l4 5.7" fill="none" stroke="#000" stroke-width=".19" stroke-dasharray="6.3 1.3 1.3 1.3 1.3 1.3" stroke-dashoffset="3.5"/>
<path d="M171.9 126.9l28.3 40" fill="none" stroke="#000" stroke-width=".19" stroke-dasharray="6.3 1.3 1.3 1.3 1.3 1.3" stroke-dashoffset="4.1"/>
<path d="M204.2 172.6l13.5 19" fill="none" stroke="#000" stroke-width=".19" stroke-dasharray="6.3 1.3 1.3 1.3 1.3 1.3" stroke-dashoffset="4.3"/>
<path d="M152.5 108.5l11.2 15.9" fill="none" stroke="#000" stroke-width=".19" stroke-dasharray="6.3 1.3 1.3 1.3 1.3 1.3" stroke-dashoffset="-.2"/>
<path d="M166.7 128.7l25.4 36" fill="none" stroke="#000" stroke-width=".19" stroke-dasharray="6.3 1.3 1.3 1.3 1.3 1.3" stroke-dashoffset=".2"/>
<path d="M199.2 174.7l11.6 16.5" fill="none" stroke="#000" stroke-width=".19" stroke-dasharray="6.3 1.3 1.3 1.3 1.3 1.3" stroke-dashoffset="-.6"/>
<g font-size="7.1">
<text x="407.2" y="33.2" transform="rotate(90 407.2 33.2)">110202 - 00</text>
<text x="341.2" y="275.3">110202 - 00</text>
</g>
<text font-size="6.3" x="401.3" y="277.4">A</text>
<text font-size="5.6" x="339.1" y="250.7">Opus Equipamentos Ltda.</text>
<g font-size="4.9">
<text x="269.7" y="278.9">A3</text>
<text x="281.8" y="278.9">N/D</text>
</g>
<g font-size="4.7">
<text x="204.8" y="43.7">4</text>
<text x="122.5" y="84.3">5</text>
<text x="122.5" y="98.1">6</text>
<text x="122.5" y="111.8">7</text>
<text x="121.2" y="125.5">10</text>
<text x="278.4" y="134.8">3</text>
<text x="122.5" y="139.2">2</text>
<text x="278.4" y="162.2">1</text>
<text x="278.4" y="176">8</text>
<text x="209.6" y="230.5">9</text>
</g>
<text font-size="4.4" x="406.2" y="89.7" transform="rotate(90 406.2 89.7)">A</text>
<g font-size="3.5">
<text x="346.9" y="257.8">UPA BASE - ANTARES</text>
<text x="346.9" y="261.1">CTA</text>
</g>
<g font-size="3">
<text x="357.6" y="279.1">01</text>
<text x="373.9" y="279.2">01</text>
</g>
<g font-size="2.9">
<text x="50.3" y="14.7">1</text>
<text x="87.2" y="14.6">2</text>
<text x="120.2" y="14.6">3</text>
<text x="154.8" y="15">4</text>
<text x="188.7" y="14.6">5</text>
<text x="222.9" y="14.6">6</text>
<text x="257.1" y="14.6">7</text>
<text x="290.5" y="14.6">8</text>
<text x="324.4" y="14.6">9</text>
<text x="356.5" y="14.4">10</text>
<text x="350.6" y="20.3">DADOS DAS REVISõES</text>
<text x="31.4" y="33.1">H</text>
<text x="31.2" y="69.4">G</text>
<text x="31.4" y="103.3">F</text>
<text x="31.4" y="135.8">E</text>
<text x="31.4" y="169.4">D</text>
<text x="31.4" y="203.4">C</text>
<text x="31.6" y="238.2">B</text>
<text x="31.7" y="267">A</text>
</g>
<g font-size="2.1">
<text x="410.2" y="106.7" transform="rotate(90 410.2 106.7)">C</text>
<text x="410.2" y="111.6" transform="rotate(90 410.2 111.6)">1997,1998</text>
<text x="410.2" y="127.5" transform="rotate(90 410.2 127.5)">Direitos</text>
<text x="410.2" y="139.9" transform="rotate(90 410.2 139.9)">Reservados</text>
<text x="410.2" y="159.3" transform="rotate(90 410.2 159.3)">--</text>
<text x="410.2" y="164.1" transform="rotate(90 410.2 164.1)">ANTRAX</text>
<text x="410.2" y="175.4" transform="rotate(90 410.2 175.4)">TECNOLOGIA</text>
<text x="410.2" y="192.7" transform="rotate(90 410.2 192.7)">Ltda.</text>
<text x="273.3" y="266.3">X</text>
<text x="273.3" y="268.4">XX</text>
<text x="278" y="268.4">:</text>
<text x="278.1" y="266.3">:</text>
<text x="280.3" y="268.4">+0.05</text>
<text x="280.4" y="266.3">+0.02</text>
<text x="273.3" y="270.5">XXX:</text>
<text x="280.3" y="270.5">+0.10</text>
<text x="139.3" y="279.7">Arquivo</text>
<text x="151.2" y="279.7">:</text>
<text x="153.3" y="279.7">../plasma/EP-0.0.02/arvore2.des</text>
</g>
<g font-size="1.8">
<text x="267.5" y="245.6">Este</text>
<text x="273" y="245.6">documento</text>
<text x="285.3" y="245.6">contém</text>
<text x="294" y="245.6">informações</text>
<text x="307.5" y="245.6">de</text>
<text x="311.2" y="245.6">propriedade</text>
<text x="324.2" y="245.6">da</text>
<text x="328" y="245.6">OPUS</text>
<text x="267.5" y="247.3">EQUIPAMENTOS</text>
<text x="267.5" y="249.1">direitos</text>
<text x="267.5" y="250.8">sem</text>
<text x="273" y="250.8">prévia</text>
<text x="276.1" y="249.1">de</text>
<text x="279.7" y="249.1">propriedade</text>
<text x="280.2" y="250.8">autorização.</text>
<text x="283.6" y="247.3">Ltda.</text>
<text x="289.8" y="247.3">De</text>
<text x="292.7" y="249.1">industrial,</text>
<text x="293.6" y="247.3">acordo</text>
<text x="301.8" y="247.3">com</text>
<text x="303.7" y="249.1">sua</text>
<text x="307.4" y="247.3">o</text>
<text x="308.5" y="249.1">reprodução</text>
<text x="309.9" y="247.3">estabelecido</text>
<text x="321" y="249.1">é</text>
<text x="323.5" y="247.3">pelos</text>
<text x="323.5" y="249.1">proibida</text>
</g>
<text font-size="1.7" x="40.9" y="273">1</text>
<g font-size="1.5">
<text x="410.7" y="19.7" transform="rotate(90 410.7 19.7)">DIAGRAMA</text>
<text x="326.8" y="24.4">REQ.</text>
<text x="338.3" y="24.4">ECO NR.:</text>
<text x="361.3" y="24.4">APROVADO:</text>
<text x="387.3" y="24.4">DATA:</text>
<text x="410.7" y="29.6" transform="rotate(90 410.7 29.6)">:</text>
<text x="410.7" y="87.3" transform="rotate(90 410.7 87.3)">Revisão</text>
<text x="294.9" y="255.8">ORIG.:</text>
<text x="320.4" y="256.1">DATA</text>
<text x="336" y="256.6">TÍTULO</text>
<text x="294.9" y="265">VERIFICADO</text>
<text x="307.1" y="265">:</text>
<text x="320.4" y="265.2">DATA</text>
<text x="397.9" y="270">Ult.</text>
<text x="402.3" y="270">Rev.</text>
<text x="294.9" y="274">LIBERADO</text>
<text x="304.8" y="274">:</text>
<text x="320.4" y="274.2">DATA</text>
<text x="348.2" y="279.2">Folha</text>
<text x="361.3" y="279.2">de</text>
</g>
<g font-size="1.4">
<text x="267.5" y="256">Caso</text>
<text x="267.5" y="257.4">de</text>
<text x="270.4" y="257.4">outra</text>
<text x="272.4" y="256">não</text>
<text x="275.7" y="257.4">forma,</text>
<text x="276.4" y="256">sejam</text>
<text x="282" y="257.4">as</text>
<text x="282.2" y="256">especificadas</text>
<text x="284.9" y="257.4">unidades</text>
<text x="267.5" y="258.8">são</text>
<text x="267.5" y="260.2">angulos</text>
<text x="271.4" y="258.8">métricas,</text>
<text x="274.7" y="260.2">são</text>
<text x="278.5" y="260.2">decimais.</text>
<text x="279.8" y="258.8">as</text>
<text x="282.7" y="258.8">tolerâncias</text>
<text x="292.4" y="258.8">e</text>
</g>
<g font-size="1">
<text x="268.6" y="273.1">Folha</text>
<text x="272.5" y="273.1">tipo</text>
<text x="275.4" y="273.1">:</text>
<text x="282.9" y="273.1">Escala</text>
</g>
</svg>
